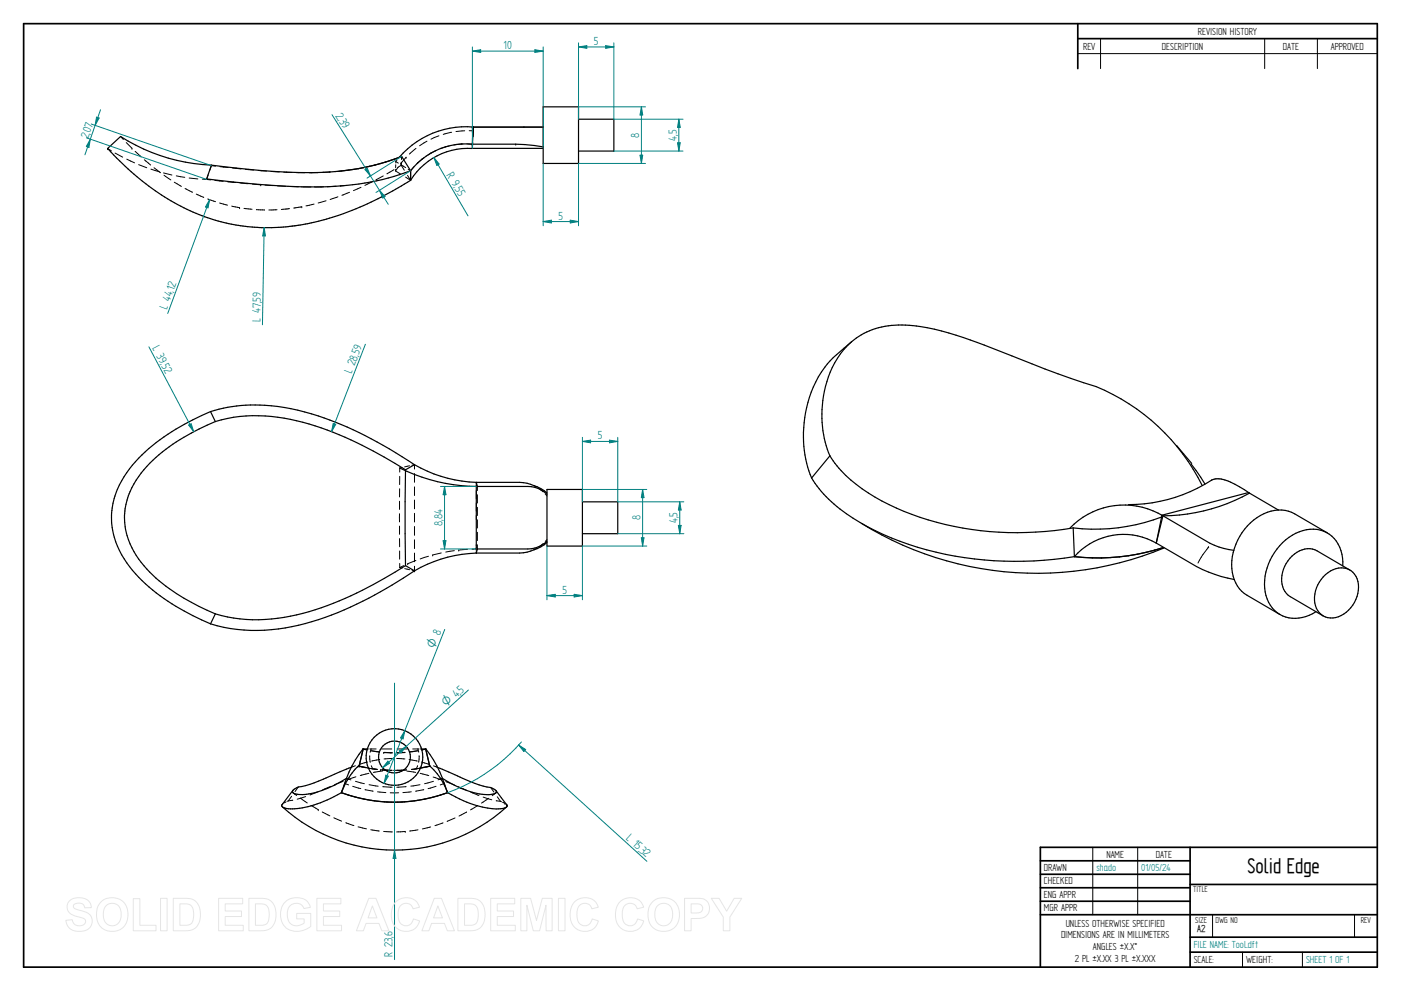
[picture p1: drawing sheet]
<svg xmlns="http://www.w3.org/2000/svg" width="594mm" height="420mm" viewBox="0 0 594 420" stroke-linecap="round" stroke-linejoin="round" font-family="sans-serif">
<g fill="none" stroke="#000" stroke-width=".72">
<path d="M10 10h574v400h-574zM457 10v19.1M457 16.4h127M504.6 359.2v50.8M584 359.2h-142.9v50.8M441.1 365h63.5M441.1 370.7h63.5M441.1 376.4h63.5M504.6 375h79.4M441.1 382.1h63.5M441.1 387.8h142.9M504.6 397.3h79.4"/>
<path d="M504.6 403.7h79.4"/>
</g>
<g fill="none" stroke="#000" stroke-width=".42">
<path d="M466.7 16.4v12.7M536.3 16.4v12.7M558.6 16.4v12.7M457 22.7h127M51.1 57.9l1.2 1.2M181.1 59.9l-3.2 1.9M186.1 57.6l-3.4 1.4M191.5 56.1l-3.5 .9M197.1 55.5l-3.7 .3M199 55.4l1.8 .1M200.3 58.8v2.3l-1.9-.1M200.3 53.9v2.4"/>
<path d="M200.8 53.9v.5M200.8 54.9v.6M200.8 55.5l-.1 2.5M45.7 63l1.5 .9M48.8 64.9l3.2 1.7M53.5 60.5l2.5 2.4M53.8 67.5l3.3 1.5M56 62.9h.1M57.3 64.2l2.6 2.3M58.8 69.8l3.4 1.3M61.2 67.7l2.7 2.3M64 71.7l3.5 1.1"/>
<path d="M65.3 71.1l2.8 2.1M69.3 73.3l3.6 .9M69.5 74.3l2.9 2M73.9 77.3l3 1.7M74.8 74.5l3.6 .7M78.5 79.9l3.1 1.6M80.2 75.5l3.7 .4M85.8 75.9l1.8 .2M87.6 76.1l1.8 .2M88.3 74.2l-.7 1.9M91.1 76.5l3.6 .4M91.4 70.4l-1.7-.2-.7 2"/>
<path d="M93.3 70.7l3.5 .3M96.4 77l3.5 .4M98.6 71.2l3.6 .4M101.8 77.6l3.4 .3M104 71.8l3.6 .3M107.1 78.1l3.5 .3M109.5 72.3l3.5 .2M110.6 78.4h.1M112.4 78.5l3.5 .2M114.9 72.7l3.5 .2M117.7 78.8l3.5 .2M120.3 73l3.6 .1"/>
<path d="M123 79.1l3.5 .1M125.7 73.2h3.6M128.3 79.2l3.6 .1M134.7 73.2h-3.6M137.2 79.2l-3.5 .1M140.2 72.9l-3.6 .2M142.5 79l-3.5 .2M143.8 72.6l-1.8 .2M146.1 78.7l-1.8 .1M153.1 79.4l-3.2 1.4M157.8 77.1l-3.1 1.5M162.5 74.6l-3.1 1.6"/>
<path d="M167.1 71.9l-3 1.8M167.7 72.5l2.1 1.3M167.8 71.8l-.1 .7M167.8 69.8v1.3M167.8 68.5l1.1 .7M167.8 68.5v.6M168.3 67.9l-.5 .6M168.7 71l-1 1.5M169.4 66.7l-.6 .6M169.9 66.5l-.3 .1M170 69.8l2 1.3M170.1 70.1l-1.5 .9"/>
<path d="M170.1 66.4l.2 1.2M170.1 70.1l1.3 2.1M170.2 68.9v.2M170.2 69.1l-.1 1M170.2 68.8v.3M172.2 66.7h.1M172.2 66.7l-2.3 2.7M172.8 74.3l1.3 2.2-2.1-1.4M175.4 70.9l-1.3 1.5-1-.6M176.4 62.9l-2.8 2.4M179.8 66.9l-3 2.5M184.9 63.8l-3.5 1.9"/>
<path d="M190.5 61.8l-3.8 1.2M196.3 61l-3.9 .5M200.3 61.9v.3M200.3 62.6v.3M200.5 60.5l-.2 2.4M218.7 61.1h.1M83.2 82.3l3.2 1.4M88.1 84.4l3.3 1.1M93.1 86.1l3.4 .9M98.2 87.4l3.4 .7M101.6 88.1h.1M103.5 88.3l3.4 .4"/>
<path d="M108.7 88.9l3.5 .1M117.5 88.9l-3.5 .1M122.8 88.5l-3.5 .3M128 87.7l-3.5 .5M128 87.7h.1M133.2 86.5l-3.5 .8M138.3 85.1l-3.4 1M143.3 83.4l-3.3 1.2M148.2 81.5l-3.2 1.3M170.5 198.2l-1 .2v1.8M173.6 197.5l-2 .5M174.7 197.2l1.1-.2v1.9"/>
<path d="M169.4 212.5v3.5M169.4 217.8v3.5M169.5 207.2l-.1 3.5M169.5 202v3.4M175.8 200.8v3.7M175.8 206.4v3.7M175.8 212v3.7M175.8 217.6v3.7M202 204.5l.1 1.7M202 208v3.5M202 213.3v3.4M202 218.6v1.7"/>
<path d="M202.3 206.2l.1 1.8M202.4 209.8v3.5M202.4 215.1v3.5M226.5 206l1 .5M228.5 207.1l1.8 1.4M231.2 209.4l.7 .9M169.4 228.3l.1 3.5M169.4 223.1v3.4M169.5 233.6v3.5M169.5 238.9v1.7M171.2 239.8l-1.7 .8M172.9 239h.1"/>
<path d="M175.8 223.2v3.7M175.8 228.9v3.7M175.8 234.5v3.7M176.4 237.6l-3.5 1.4M181.7 235.8l-3.5 1.2M183.5 235.3h.1M187.1 234.4l-3.6 .9M192.7 233.5l-3.7 .6M194.5 233.2h.1M198.2 232.9l-3.7 .3M202 232.2v1.1l.1-.6M202 231v.5"/>
<path d="M202 233.9v.6M202 232.7l-1.9 .1M202.4 220.4v3.5M202.4 225.7v3.5M202.4 231l-.1 1.7M227.5 232.5l-1 .5M230.4 230.4l-1.8 1.5M231.9 228.8l-.7 .8M169.5 240.6l1.1 .2M171.6 241.1l2.1 .5M175.8 240.1v1.9l-1.1-.2M153.7 317.6l1.8 .4"/>
<path d="M154 317.5l1.7 .4M155.8 317.5h.4M157.3 317.5l-.3 1.4M157.3 318.3l3.6 .6M157.5 318.3l3.5 .5M159.5 317.5h-2.7M161.7 317.5h4.4M162.7 319.1l3.7 .1M162.7 319.1h.1M162.8 319l3.6 .1M168.4 317.5h4.3M171.7 319l-3.5 .1"/>
<path d="M171.8 319.1l-3.6 .1M175 317.5h2.7M177 318.3l-3.5 .5M177.2 317.5l.3 1.4M177.2 318.3l-3.6 .6M178.2 317.5h.5M180.5 317.5l-1.7 .4M180.8 317.6l-1.8 .4M121.3 339.9l-.8 .5M122.3 339.6l-.5 .1M123.6 337.6l-1.3 2M124.2 339.3l-1.9 .3"/>
<path d="M124.4 336.2l1.4 1.1M126.5 333.7l-1.4 1.9M127.3 338.4l3 2M129.6 337.7l-3.6 1.1M135 335.6l-3.5 1.5M140.2 333.4l-3.4 1.5M142 332.7h.1M145.2 334.8l-.4 1.3M145.5 331.3l-3.5 1.4M146.2 332.2l-.5 1.3M146.2 332.2l1.6 .6M146.4 331.5l-.2 .7"/>
<path d="M148.8 330.7l-1.9-.7-.2 .7M149.6 333.4l3.4 .9M150.7 324.7l-1.6 .5M150.7 331.3l3.8 1M150.9 329.4l-3.5 1.2M152 324.8l1.9 .4M154.8 334.8l3.4 .6M155.8 323.1l-3.4 1M156 325.7l4 .6M156.2 325.6l.6 .2M156.4 327.9l-3.6 .9M156.5 332.7l3.9 .6"/>
<path d="M156.8 320.4l.2 2.8M157.4 324.7l.6 1.2M157.5 325.8l.5 .1M157.7 325.9l1.8 .2M158 325.9l2.1 .3M160.1 335.7l3.5 .3M161 322l-3.4 .7M161.4 326.3h.1M161.4 326.3l3.6 .3M162 326.9l-3.7 .6M162.1 326.4l4.1 .2M162.1 326.5h.1"/>
<path d="M162.1 326.5l4.1 .2M162.3 333.5l4 .3M165.9 326.6l-1.9 .1M166.4 321.6l-3.6 .2M166.9 326.6l3.7 .1M168.2 321.6l3.5 .2M169 336.1h-3.5M172.2 333.5l-3.9 .3M172.4 326.5l-4.1 .2M172.4 326.4l-4.1 .2M172.5 326.9l3.8 .6M173.5 322l3.4 .7"/>
<path d="M174.4 335.7l-3.5 .3M176.5 325.9l-2 .3M176.8 325.9l-.8 .1M177.1 324.6l-.6 1.3M177.1 325.8l-.6 .1M177.7 320.4l-.2 2.8M177.8 325.8l.5-.1-.7 .1M178.1 332.7l-3.9 .6M178.2 327.9l3.6 .9M178.5 325.7l-4 .6M178.7 323.1l3.4 1M179.7 334.8l-3.5 .6"/>
<path d="M182.5 324.8l-2 .4M183.7 329.4l3.5 1.3M183.8 331.3l-3.8 1M183.8 324.7l1.7 .6M184.9 333.4l-3.4 .9M187.6 330l-1.8 .6M187.6 330l.3 .7M188.1 331.5l.3 .7M188.2 331.9l.1 .2M188.4 332.2l.4 1.2M188.4 332.2l-1.7 .6M188.5 332.4v.3"/>
<path d="M189.1 331.3l3.5 1.5M189.3 334.8l.5 1.3M194.3 333.5l3.5 1.6M199.6 335.8l3.5 1.5M204.9 337.9l3.6 1.2M207.2 338.5l-3 2M208.1 333.9l1.4 1.9M210.2 336.3l-1.5 1.1M210.4 339.5l1.9 .3M210.9 337.8l1.4 2M212.3 339.8l.4 .1M120 340.7l-.3 .4"/>
<path d="M131.9 341.5l3.1 1.8M135 343.3h.1M136.6 344.3l3.3 1.6M141.6 346.7l3.3 1.4M146.6 348.8l3.5 1.2M151.8 350.6l3.6 .8M157.2 351.8l3.6 .5M162.7 352.5l3.6 .2M171.8 352.5l-3.6 .2M171.8 352.5h.1M177.2 351.8l-3.5 .5M182.6 350.6l-3.5 .9"/>
<path d="M187.9 348.9l-3.5 1.2M189.7 348.2h-.1M192.9 346.8l-3.2 1.4M197.8 344.3l-3.2 1.7M197.9 344.3h-.1M202.6 341.5l-3.1 1.9M213.2 340.1l.9 .5M214.1 340.6h.1M214.5 340.9l.4 .3M463.4 359.2v28.6M482.4 359.2v28.6M514.2 387.9v9.4"/>
<path d="M574.4 387.9v9.4M526.9 403.7v6.3M552.3 403.7v6.3"/>
</g>
<g fill="none" stroke="#000" stroke-width=".51">
<path d="M200.3 53.9h30M230.3 45.3h15v24h-15zM245.3 50.5h15v13.6h-15M89.7 70a244.7 244.7 0 0 0 55 2.5l7.3-1M159 70l11.3-3.7 3.8 6.1M159 70l-7.1 1.5-8.1 1.1M174.1 72.4a113.9 113.9 0 0 1-46.3 6.8l-17.2-1-23-2.3 2.1-5.9a77 77 0 0 1-38.6-12.1l-5.5 5a100.3 100.3 0 0 0 48.1 31.1 89.5 89.5 0 0 0 57.3-5.5 162.7 162.7 0 0 0 23.1-12M174.1 72.4v4.1M200.3 61.1v1.8a28.7 28.7 0 0 0-26.2 13.6M200.3 61.1a29.5 29.5 0 0 0-26.2 11.3M200.3 61.1l.5-7.2a37 37 0 0 0-31.5 12.8l-10.3 3.3M200.3 61.1h18.4l7.8 .6 3.8 .6"/>
<path d="M200.3 62.9h30M89.3 174.5a86.1 86.1 0 0 0-33.2 22.7 32.9 32.9 0 0 0-7.9 29.5 48.2 48.2 0 0 0 19.7 25.9 102.4 102.4 0 0 0 21.4 11.9M89.3 174.5a73 73 0 0 1 45.7 1.9 166.5 166.5 0 0 1 40.8 20.6M89.3 174.5l2 4.2M91.3 178.7a76.7 76.7 0 0 0-31.4 21.9 28.8 28.8 0 0 0 0 37.9 72.4 72.4 0 0 0 27.9 20.2l3.5 1.6M91.3 178.7a70 70 0 0 1 42.3 1.9 166.9 166.9 0 0 1 38.4 18.6M169.5 198.4a74.8 74.8 0 0 0 32.9 7.8M172 199.2v40.6M175.8 197a56.4 56.4 0 0 0 26.2 7.5M175.8 197l-3.8 2.2M202 204.5l.4 1.7M202 206.2v26.5"/>
<path d="M202 204.5h18.3a14.6 14.6 0 0 1 6.2 1.5M202.4 206.2h21.4a11.3 11.3 0 0 1 8.1 3.4M226.3 205.9a15.2 15.2 0 0 1 5.6 3.1M231.9 207.5h15.1v24h-15.1zM247 212.8h15v13.5h-15M172 239.8l3.8 2.2M172 239.8a150.7 150.7 0 0 1-46.2 20.9 66.3 66.3 0 0 1-34.5-.4M202 234.5a55.6 55.6 0 0 0-26.2 7.5M202.4 232.7l-.4 1.8M226.5 233a14.6 14.6 0 0 1-6.2 1.5h-18.3M231.9 230a15.2 15.2 0 0 1-5.6 3.1M231.9 229.4a11.5 11.5 0 0 1-8.1 3.3h-21.8"/>
<path d="M175.8 242a148.9 148.9 0 0 1-52 23.7 68.7 68.7 0 0 1-34.5-1.2M91.3 260.3l-2 4.2M154 317.5a44.9 44.9 0 0 0-7.1 12.5M155.8 317.5h-1.8l-1.7 7.3M178.7 317.5h1.8M180.5 317.5l1.7 7.3M180.5 317.5a46.3 46.3 0 0 1 7.1 12.5M124.2 335.1l-4.7 6.4a2.54 2.54 0 0 0 2.9 1.4 42.4 42.4 0 0 0 22.4-6.8M144.8 336.1l7 2.1 5.6 1.1M144.8 336.1a66.2 66.2 0 0 0 12.6 3.2M146.9 330l-2.1 6.1M149.1 325.2l-9.7 4.2a58.7 58.7 0 0 1-13.6 4.6l-.6 .3a1.19 1.19 0 0 0-1.2 1.4 1.19 1.19 0 0 0 1.5 1 23.4 23.4 0 0 0 13.4-2.5l8-4.2"/>
<path d="M152.2 324.8l-.1-.1a25.5 25.5 0 0 0-7.3 11.4M152.3 324.8l2.8 .7M152.3 324.8l3.9 .8M182.2 324.8l-3.5 .8M182.2 324.8l-3.9 .8M182.3 324.8a26.4 26.4 0 0 1 7.5 11.3M185.5 325.3l8.5 3.7a58.7 58.7 0 0 0 14.8 5.2l1 .6a.91 .91 0 0 1 .7 1.1 .91 .91 0 0 1-1 .7 22.4 22.4 0 0 1-14-2.4l-7.9-4.2 2.2 6.1M189.8 336.1a40.9 40.9 0 0 0 23 6.7l1.9-.6M189.8 336.1a64.8 64.8 0 0 1-32.4 3.2M189.8 336.1a65 65 0 0 1-32.4 3.2M210.3 335.2l4.6 6M119.8 342.2a70.8 70.8 0 0 0 94.9 0"/>
<path d="M215 341.3v.5l-.3 .4"/>
<circle cx="167.2" cy="321" r="12"/>
<circle cx="167.3" cy="321" r="6.8"/>
</g>
<g fill="#000">
<circle cx="200.3" cy="53.9" r=".25"/>
<circle cx="45.7" cy="63" r=".25"/>
<circle cx="200.3" cy="61.1" r=".25"/>
<circle cx="175.8" cy="197" r=".25"/>
<circle cx="175.8" cy="242" r=".25"/>
<circle cx="152.3" cy="324.8" r=".25"/>
<circle cx="214.9" cy="341.2" r=".25"/>
<circle cx="214.9" cy="341.3" r=".25"/>
</g>
<path d="M63.2 147.1l19 35.9M80 180.2l1.1-.5 1.1 3.3z" fill="none" stroke="#008080" stroke-width=".42"/>
<path d="M80 180.2l1.1-.5 1.1 3.3z" fill="#008080"/>
<path d="M154.9 146l-14.3 37M141.3 179.5l1.1 .5-1.8 3z" fill="none" stroke="#008080" stroke-width=".42"/>
<path d="M141.3 179.5l1.1 .5-1.8 3z" fill="#008080"/>
<path d="M262 212.8h28M288.2 212.8l.6 3.4h-1.2zM262 226.3h28" fill="none" stroke="#008080" stroke-width=".42"/>
<path d="M288.2 212.8l.6 3.4h-1.2z" fill="#008080"/>
<path d="M287.6 222.8h1.2l-.6 3.5z" fill="none" stroke="#008080" stroke-width=".42"/>
<path d="M287.6 222.8h1.2l-.6 3.5z" fill="#008080"/>
<path d="M247 207.5h27.3M272.5 207.5l.6 3.5h-1.2zM288.2 212.8v13.5M247 231.5h27.3" fill="none" stroke="#008080" stroke-width=".42"/>
<path d="M272.5 207.5l.6 3.5h-1.2z" fill="#008080"/>
<path d="M271.9 228h1.2l-.6 3.5z" fill="none" stroke="#008080" stroke-width=".42"/>
<path d="M271.9 228h1.2l-.6 3.5z" fill="#008080"/>
<path d="M272.5 207.5v24M231.9 231.5v22.8M247 231.5v22.8M231.9 252.5l3.6-.5v1.1z" fill="none" stroke="#008080" stroke-width=".42"/>
<path d="M231.9 252.5l3.6-.5v1.1z" fill="#008080"/>
<path d="M243.5 252l3.5 .5-3.5 .6z" fill="none" stroke="#008080" stroke-width=".42"/>
<path d="M243.5 252l3.5 .5-3.5 .6z" fill="#008080"/>
<path d="M247 185.4v27.4M258.4 186.6l3.6 .6-3.6 .5zM262 185.4v27.4M231.9 252.5h15.1" fill="none" stroke="#008080" stroke-width=".42"/>
<path d="M258.4 186.6l3.6 .6-3.6 .5z" fill="#008080"/>
<path d="M247 187.2l3.4-.6v1.1z" fill="none" stroke="#008080" stroke-width=".42"/>
<path d="M247 187.2l3.4-.6v1.1z" fill="#008080"/>
<path d="M247 187.2h15M186.8 206.2h15.2M186.8 232.7h15.2M187.9 229.2h1.2l-.6 3.5z" fill="none" stroke="#008080" stroke-width=".42"/>
<path d="M187.9 229.2h1.2l-.6 3.5z" fill="#008080"/>
<path d="M188.5 206.2l.6 3.6h-1.2z" fill="none" stroke="#008080" stroke-width=".42"/>
<path d="M188.5 206.2l.6 3.6h-1.2z" fill="#008080"/>
<path d="M188.5 206.2v26.5M198.6 292.6l-36.3 32.9M164.5 322.7l.7 .9-2.9 1.9z" fill="none" stroke="#008080" stroke-width=".42"/>
<path d="M164.5 322.7l.7 .9-2.9 1.9z" fill="#008080"/>
<path d="M169.3 318.3l2.9-1.9-2.2 2.8z" fill="none" stroke="#008080" stroke-width=".42"/>
<path d="M169.3 318.3l2.9-1.9-2.2 2.8z" fill="#008080"/>
<path d="M188.6 266.9l-25.8 65.2M163.6 328.6l1.1 .5-1.9 3z" fill="none" stroke="#008080" stroke-width=".42"/>
<path d="M163.6 328.6l1.1 .5-1.9 3z" fill="#008080"/>
<path d="M171.7 309.8l-.8 3.5-1.1-.5z" fill="none" stroke="#008080" stroke-width=".42"/>
<path d="M171.7 309.8l-.8 3.5-1.1-.5z" fill="#008080"/>
<path d="M184 66.8l14.5 24.7M184 66.8l2.2 2.8-1 .5z" fill="none" stroke="#008080" stroke-width=".42"/>
<path d="M184 66.8l2.2 2.8-1 .5z" fill="#008080"/>
<path d="M112 96.5l-.7 41.2M112 96.5l.6 3.5h-1.2z" fill="none" stroke="#008080" stroke-width=".42"/>
<path d="M112 96.5l.6 3.5h-1.2z" fill="#008080"/>
<path d="M88.9 84.7l-17.8 48.2M88.9 84.7l-.7 3.4-1.1-.3z" fill="none" stroke="#008080" stroke-width=".42"/>
<path d="M88.9 84.7l-.7 3.4-1.1-.3z" fill="#008080"/>
<g fill="none" stroke="#000" stroke-width=".51">
<path d="M361.1 144.9l-3.2 2.7a45.3 45.3 0 0 0-17.2 37.7 44.8 44.8 0 0 0 3.5 17.3M351.9 193.3a50.8 50.8 0 0 0 19.1 17.5 125.8 125.8 0 0 0 76.1 14.2l8-1.2M351.9 193.3l-7.7 9.3M351.9 193.3a45.9 45.9 0 0 1 5.9-45.1 31.3 31.3 0 0 1 27.7-10.3 113.4 113.4 0 0 1 31.9 8.4l25.7 10.2 11 3.9a86.7 86.7 0 0 1 53.9 42l1.8 3.4M498.9 188.9l6.4 7.6M505 196.7l6 8.5M344.2 202.6a54.2 54.2 0 0 0 20.6 19 136.9 136.9 0 0 0 82.2 15.6l8.6-1.2M478.5 214a66.4 66.4 0 0 0 35.8-10.7 11.6 11.6 0 0 1 9.4 2l6.1 3.8a77 77 0 0 1-36.7 9.6M492.7 219.2a79 79 0 0 1-37.6 4.6M492.7 218.4l20.3 11.9a30 30 0 0 0 10.2 3M492.7 218.4l-2.4 11.9M493.1 218.7l-2.8 11.6"/>
<path d="M493.1 218.7a31.9 31.9 0 0 0-39.4 5.2M542 216.2a22.3 22.3 0 0 0-18.6 16.3 19.9 19.9 0 0 0 0 13.2M542 216.2a12.5 12.5 0 0 1 7 1.6l13.9 8.2M542.1 216.2l-12.7-7.4-36.7 9.6M365.3 221.9a140.9 140.9 0 0 0 128.3 10.4M455.1 223.8l.5 12.2M490.3 230.3a27.8 27.8 0 0 0-34.7 5.7M490.3 230.3l19.6 11.2 8 2.9 5.5 1.3M493.3 232.2a90 90 0 0 1-37.7 3.8M569.4 239.9a13.6 13.6 0 0 0-10.9-15.4 20.3 20.3 0 0 0-19.1 11.3 19.8 19.8 0 0 0 .1 22l3.2 2.7M523.4 245.7a12.4 12.4 0 0 0 5.4 6.7l13.9 8.1M558 259.3a14.8 14.8 0 0 1-15.3 1.2"/>
<path d="M561.1 244.6a9.3 9.3 0 0 1 11.7-2.7 10.3 10.3 0 0 1 1.5 13.5 10.9 10.9 0 0 1-12.3 6.2 8.7 8.7 0 0 1-4.2-11.1l1-2.6zM572.4 241.7l-13.9-8.1a9.8 9.8 0 0 0-12.4 4.2 11.4 11.4 0 0 0-.6 13.9l1.7 1.3 13.8 8.1"/>
</g>
<path d="M512.5 231.8h.1M512.5 231.8l-4.5 6.9" fill="none" stroke="#000" stroke-width=".42"/>
<path d="M230.3 69.3v26.4M245.3 69.3v26.4M230.3 93.9l3.5-.6v1.2z" fill="none" stroke="#008080" stroke-width=".42"/>
<path d="M230.3 93.9l3.5-.6v1.2z" fill="#008080"/>
<path d="M241.8 93.3l3.5 .6-3.5 .6z" fill="none" stroke="#008080" stroke-width=".42"/>
<path d="M241.8 93.3l3.5 .6-3.5 .6z" fill="#008080"/>
<path d="M245.3 18.2v32.3M256.8 19.3l3.5 .6-3.5 .6zM260.3 18.2v32.3M230.3 93.9h15" fill="none" stroke="#008080" stroke-width=".42"/>
<path d="M256.8 19.3l3.5 .6-3.5 .6z" fill="#008080"/>
<path d="M245.3 19.9l3.5-.6v1.2z" fill="none" stroke="#008080" stroke-width=".42"/>
<path d="M245.3 19.9l3.5-.6v1.2z" fill="#008080"/>
<path d="M245.3 19.9h15M260.3 50.5h29.3M260.3 64.1h29.3M287.3 60.5h1.2l-.6 3.6z" fill="none" stroke="#008080" stroke-width=".42"/>
<path d="M287.3 60.5h1.2l-.6 3.6z" fill="#008080"/>
<path d="M287.9 50.5l.6 3.5h-1.2z" fill="none" stroke="#008080" stroke-width=".42"/>
<path d="M287.9 50.5l.6 3.5h-1.2z" fill="#008080"/>
<path d="M245.3 45.3h28.4M287.9 50.5v13.6M245.3 69.3h28.4M271.4 65.8h1.1l-.5 3.5z" fill="none" stroke="#008080" stroke-width=".42"/>
<path d="M271.4 65.8h1.1l-.5 3.5z" fill="#008080"/>
<path d="M272 45.3l.5 3.5h-1.1z" fill="none" stroke="#008080" stroke-width=".42"/>
<path d="M272 45.3l.5 3.5h-1.1z" fill="#008080"/>
<path d="M36.7 58.4l50.9 17.7M38.3 59l-.6 3.5-1.1-.4zM38.7 52.6l51 17.6M272 45.3v24" fill="none" stroke="#008080" stroke-width=".42"/>
<path d="M38.3 59l-.6 3.5-1.1-.4z" fill="#008080"/>
<path d="M40.9 49.7l1.1 .3-1.7 3.1z" fill="none" stroke="#008080" stroke-width=".42"/>
<path d="M40.9 49.7l1.1 .3-1.7 3.1z" fill="#008080"/>
<path d="M200.3 19.9v43M230.3 19.9v43M200.3 21.7l3.5-.6v1.1zM42.6 46.5l-6.6 19.1" fill="none" stroke="#008080" stroke-width=".42"/>
<path d="M200.3 21.7l3.5-.6v1.1z" fill="#008080"/>
<path d="M226.8 21.1l3.5 .6-3.5 .5z" fill="none" stroke="#008080" stroke-width=".42"/>
<path d="M226.8 21.1l3.5 .6-3.5 .5z" fill="#008080"/>
<path d="M200.3 21.7h30M170.3 66.3l-14.7 9.2M174.1 72.4l-14.7 9.2M160.9 80.7l2.4 2.6-1 .6z" fill="none" stroke="#008080" stroke-width=".42"/>
<path d="M160.9 80.7l2.4 2.6-1 .6z" fill="#008080"/>
<path d="M154.8 71.9l.9-.6 1.4 3.3z" fill="none" stroke="#008080" stroke-width=".42"/>
<path d="M154.8 71.9l.9-.6 1.4 3.3z" fill="#008080"/>
<path d="M140.8 48.6l23.8 38M167.3 289.6v117.3M167.3 360.4l.6 3.5h-1.2z" fill="none" stroke="#008080" stroke-width=".42"/>
<path d="M167.3 360.4l.6 3.5h-1.2z" fill="#008080"/>
<path d="M219.9 315.8l3 2-.8 .8zM219.9 315.8l54.4 49.4M221.1 314.6a76.3 76.3 0 0 1-31.3 21.5" fill="none" stroke="#008080" stroke-width=".42"/>
<path d="M219.9 315.8l3 2-.8 .8z" fill="#008080"/>
<g fill="none" stroke="#e6e6e6" stroke-width=".42">
<path d="M29.6 381.8a6.5 6.5 0 0 1 8.5 .8l.6 2.2-2.8 .1a2.7 2.7 0 0 0-2.1-2 2.7 2.7 0 0 0-2.7 1.1 1.87 1.87 0 0 0 2.2 1.8l1.4 .4a4.4 4.4 0 0 1 4 6.2 6.4 6.4 0 0 1-9.1 1.3l-1.2-1.8-.5-1.7 2.7-.3a2.94 2.94 0 0 0 2.6 2.6 2.94 2.94 0 0 0 3.1-1.9 2.67 2.67 0 0 0-2.9-1.8 4.9 4.9 0 0 1-5-4.3l.4-1.6zM43.1 382.1a6.9 6.9 0 0 1 8.2-.5 6.9 6.9 0 0 1 2.8 7.7 6.7 6.7 0 0 1-8 5.5 6.7 6.7 0 0 1-5.1-8.3 6.4 6.4 0 0 1 2.1-4.4zM44.8 384.2a3.9 3.9 0 0 1 4.6-.8 3.9 3.9 0 0 1 2 4.3 3.8 3.8 0 0 1-1.9 4.3 3.8 3.8 0 0 1-4.6-.7 6.6 6.6 0 0 1-.1-7.1zM56.5 381h2.8v11.3h6.9v2.3h-9.7zM68.1 380.9h2.8v13.7h-2.8zM73.5 380.9h5a5.9 5.9 0 0 1 6.5 7 5.9 5.9 0 0 1-6.3 6.7h-5.2zM76.3 383.2h1.8a3.4 3.4 0 0 1 4 3.9v1.2a3.2 3.2 0 0 1-3.8 4h-2zM92.7 380.9h10.2v2.3h-7.4v3h6.9v2.4h-6.9v3.7h7.7v2.3h-10.5zM105.5 380.9h5.1a5.9 5.9 0 0 1 6.4 7 5.9 5.9 0 0 1-6.3 6.7h-5.2zM108.3 383.2h1.9a3.4 3.4 0 0 1 4 3.9v1.2a3.2 3.2 0 0 1-3.8 4h-2.1zM120.9 382.4a7.3 7.3 0 0 1 9.7 .1l1 2.2-2.7 .5a3.7 3.7 0 0 0-4.6-2 3.7 3.7 0 0 0-2.5 4.4 4.2 4.2 0 0 0 2.2 4.5 4.2 4.2 0 0 0 5-.8v-1.7h-3.2v-2.3h6v5.4a8.1 8.1 0 0 1-11.8-.8 8.3 8.3 0 0 1 .9-9.5zM134.4 380.9h10.2v2.3h-7.4v3h6.9v2.4h-6.9v3.7h7.6v2.3h-10.4z"/>
<path d="M156.4 380.9h3l5.5 13.7h-3l-1.2-3.1h-5.5l-1.1 3.1h-3zM157.9 384.1l1.9 5.1h-3.7zM167.7 382.5a6 6 0 0 1 10.2 2.1l-2.8 .7a3.2 3.2 0 0 0-3.9-2.2 3.2 3.2 0 0 0-2.4 3.8 4.6 4.6 0 0 0 2.5 5.5 3.2 3.2 0 0 0 4-2.8l2.6 .8a6.1 6.1 0 0 1-7.2 4.3 6.1 6.1 0 0 1-4.8-6.8 7.7 7.7 0 0 1 1.8-5.4zM184.1 380.9h3.1l5.5 13.7h-3l-1.2-3.1h-5.5l-1.1 3.1h-3zM185.7 384.1l1.9 5.1h-3.8zM194.2 380.9h5a5.9 5.9 0 0 1 6.5 7 5.9 5.9 0 0 1-6.3 6.7h-5.2zM197 383.2h1.8a3.4 3.4 0 0 1 4 3.9v1.2a3.2 3.2 0 0 1-3.8 4h-2zM208.1 380.9h10.2v2.3h-7.4v3h6.9v2.4h-6.9v3.7h7.6v2.3h-10.4zM220.8 380.9h4.2l2.5 9.3 2.4-9.3h4.2v13.7h-2.5l-.1-10.8-2.7 10.8h-2.7l-2.7-10.8v10.8h-2.6zM236.8 380.9h2.8v13.7h-2.8zM243.5 382.5a6 6 0 0 1 10.2 2.1l-2.8 .7a3.2 3.2 0 0 0-3.8-2.2 3.2 3.2 0 0 0-2.4 3.8 4.6 4.6 0 0 0 2.4 5.5 3.2 3.2 0 0 0 4-2.8l2.6 .8a6.1 6.1 0 0 1-7.2 4.3 6.1 6.1 0 0 1-4.7-6.8 7.7 7.7 0 0 1 1.7-5.4zM262.7 382.5a6 6 0 0 1 10.2 2.1l-2.7 .7a3.2 3.2 0 0 0-3.9-2.2 3.2 3.2 0 0 0-2.4 3.8 4.6 4.6 0 0 0 2.4 5.5 3.2 3.2 0 0 0 4-2.8l2.7 .8a6.1 6.1 0 0 1-7.2 4.3 6.1 6.1 0 0 1-4.8-6.8 7.7 7.7 0 0 1 1.7-5.4z"/>
<path d="M277 382.1a6.9 6.9 0 0 1 8.2-.5 6.9 6.9 0 0 1 2.8 7.7 6.7 6.7 0 0 1-8.1 5.5 6.7 6.7 0 0 1-5.1-8.3 6.4 6.4 0 0 1 2.2-4.4zM278.7 384.2a3.9 3.9 0 0 1 4.6-.8 3.9 3.9 0 0 1 1.9 4.3 3.8 3.8 0 0 1-1.8 4.3 3.8 3.8 0 0 1-4.7-.7 6.6 6.6 0 0 1 0-7.1zM290.3 380.9h5.2a4.4 4.4 0 0 1 5.4 4.3 4.4 4.4 0 0 1-5.4 4.2h-2.4v5.2h-2.8zM293.1 383.2h1.8a2.1 2.1 0 0 1 2.6 .6 2.1 2.1 0 0 1 0 2.6 3.4 3.4 0 0 1-2.9 .7h-1.5zM301.6 380.9h3.3l3.2 5.4 3.2-5.4h3.2l-5 7.9v5.8h-2.8v-5.8z"/>
</g>
<text font-size="10.1" x="529" y="370.2">Solid Edge</text>
<g font-size="5.6" fill="#008080">
<text x="213.6" y="20.8">10</text>
<text x="251.8" y="19">5</text>
<text x="142.2" y="49.2" transform="rotate(58 142.2 49.2)">2,</text>
<text x="143.7" y="51.6" transform="rotate(58 143.7 51.6)">39</text>
<text x="37.3" y="59.1" transform="rotate(-71 37.3 59.1)">2,</text>
<text x="38.3" y="56.5" transform="rotate(-71 38.3 56.5)">07</text>
<text x="271.1" y="58.4" transform="rotate(-90 271.1 58.4)">8</text>
<text x="287" y="59.6" transform="rotate(-90 287 59.6)">4,5</text>
<text x="189.2" y="74" transform="rotate(60 189.2 74)">R 9,</text>
<text x="192.7" y="80" transform="rotate(60 192.7 80)">55</text>
<text x="236.8" y="93.1">5</text>
<text x="73.7" y="123.5" transform="rotate(-70 73.7 123.5)">12</text>
<text x="70.7" y="131.5" transform="rotate(-70 70.7 131.5)">L 44,</text>
<text x="110.6" y="127.8" transform="rotate(-89 110.6 127.8)">59</text>
<text x="110.4" y="136.4" transform="rotate(-89 110.4 136.4)">L 47,</text>
<text x="64.5" y="147.7" transform="rotate(62 64.5 147.7)">L 39,</text>
<text x="68.4" y="155.1" transform="rotate(62 68.4 155.1)">52</text>
<text x="152.2" y="150.7" transform="rotate(-69 152.2 150.7)">59</text>
<text x="149" y="158.7" transform="rotate(-69 149 158.7)">L 28,</text>
<text x="253.4" y="186.3">5</text>
<text x="271.6" y="220.6" transform="rotate(-90 271.6 220.6)">8</text>
<text x="287.4" y="221.8" transform="rotate(-90 287.4 221.8)">4,5</text>
<text x="187.6" y="223.1" transform="rotate(-90 187.6 223.1)">8,84</text>
<text x="238.5" y="251.7">5</text>
<text x="195.7" y="294" transform="rotate(-42 195.7 294)">5</text>
<text x="265.3" y="355.8" transform="rotate(42 265.3 355.8)">L 15,</text>
<text x="271.1" y="361" transform="rotate(42 271.1 361)">32</text>
<text x="166.4" y="405.6" transform="rotate(-90 166.4 405.6)">R 23,6</text>
</g>
<g font-size="5.4" fill="#008080">
<text x="184.3" y="275.3" transform="rotate(-68 184.3 275.3)">O 8</text>
<text x="189.2" y="299.9" transform="rotate(-42 189.2 299.9)">O 4,</text>
</g>
<g font-size="4.9">
<text x="507.9" y="14.7">REVISION HISTORY</text>
<text x="459.3" y="21">REV</text>
<text x="492.7" y="21">DESCRIPTION</text>
<text x="544" y="21">DATE</text>
<text x="564.3" y="21">APPROVED</text>
<text x="469.1" y="363.6">NAME</text>
<text x="490.1" y="363.6">DATE</text>
<text x="442.7" y="369.3">DRAWN</text>
<text x="442.7" y="375">CHECKED</text>
<text x="442.7" y="380.7">ENG APPR</text>
<text x="442.7" y="386.4">MGR APPR</text>
<text x="451.9" y="392.9">UNLESS OTHERWISE SPECIFIED</text>
<text x="449.9" y="397.9">DIMENSIONS ARE IN MILLIMETERS</text>
<text x="455.7" y="407.8">2 PL ±X.XX 3 PL ±X.XXX</text>
<text x="463.5" y="402.9">ANGLES ±X.X°</text>
<text x="506.2" y="408.3">SCALE:</text>
<text x="528.4" y="408.3">WEIGHT:</text>
</g>
<g font-size="4.9" fill="#008080">
<text x="464.9" y="369.3">shado</text>
<text x="483.9" y="369.3">01/05/24</text>
<text x="506.2" y="402">FILE NAME: Tool.dft</text>
<text x="553.8" y="408.4">SHEET 1 OF 1</text>
</g>
<text font-size="4.8" x="507.7" y="395.3">A2</text>
<g font-size="4.1">
<text x="505.9" y="378.3">TITLE</text>
<text x="506.9" y="391.1">SIZE</text>
<text x="515.4" y="391.1">DWG NO</text>
<text x="577" y="391.1">REV</text>
</g>
</svg>
